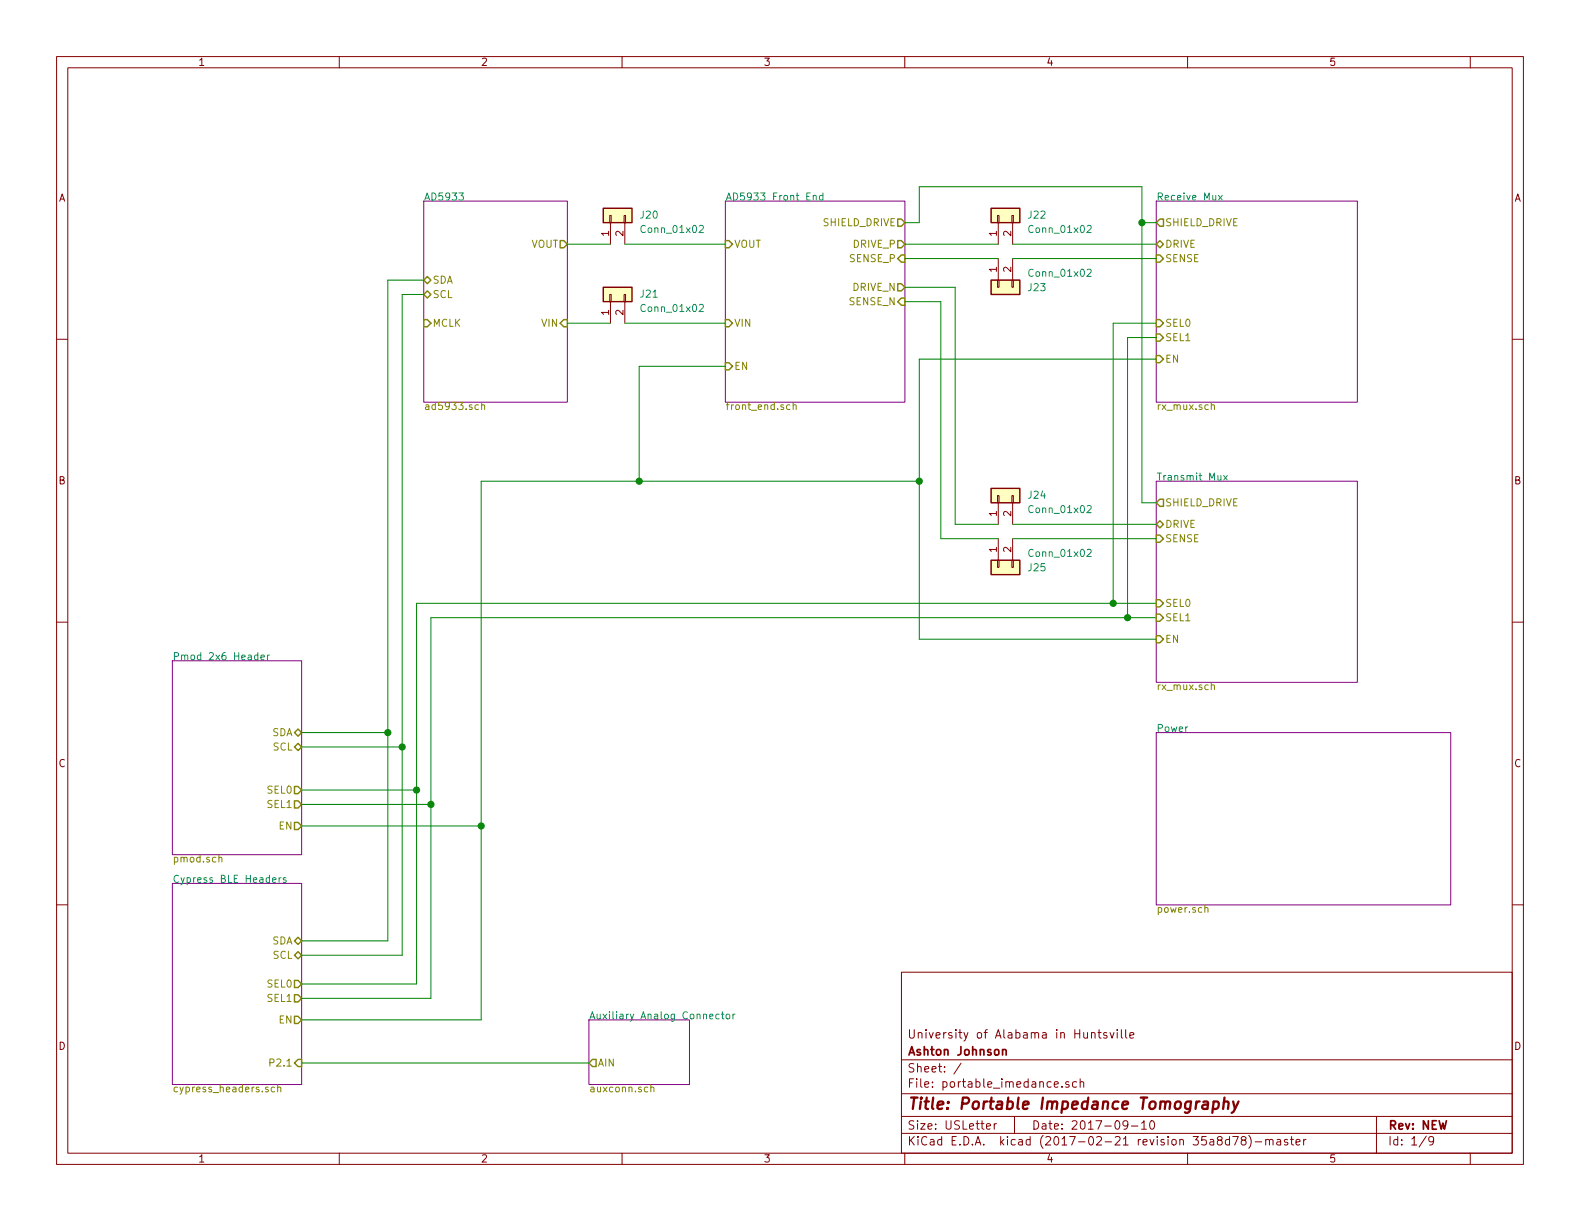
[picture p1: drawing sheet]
<svg xmlns="http://www.w3.org/2000/svg" width="279mm" height="216mm" viewBox="0 0 279 216" stroke-linecap="round" stroke-linejoin="round" font-family="sans-serif">
<g fill="none" stroke="#840000" stroke-width=".18">
<path d="M10 10h259.4v195.9h-259.4zM12 12h255.4v191.9h-255.4zM60 10v2M110 10v2M160 10v2M210 10v2M260 10v2M107.8 38.1h.3v1.3h-.3zM107.9 39.4v3.8M110.4 38.1h.2v1.3h-.2zM110.5 39.4v3.8M176.4 38.1h.3v1.3h-.3z"/>
<path d="M176.5 39.4v3.8M178.9 38.1h.3v1.3h-.3zM179.1 39.4v3.8M10 60h2M107.8 52.1h.3v1.2h-.3zM107.9 53.3v3.9M110.4 52.1h.2v1.2h-.2zM110.5 53.3v3.9M176.4 49.5h.3v1.3h-.3zM176.5 45.7v3.8M178.9 49.5h.3v1.3h-.3zM179.1 45.7v3.8"/>
<path d="M267.4 60h2M176.4 99.1h.3v1.2h-.3zM176.4 87.6h.3v1.3h-.3zM176.5 88.9v3.8M176.5 95.3v3.8M178.9 99.1h.3v1.2h-.3zM178.9 87.6h.3v1.3h-.3zM179.1 88.9v3.8M179.1 95.3v3.8M10 110h2M267.4 110h2M10 160h2"/>
<path d="M267.4 160h2M159.4 171.9h108v32h-108zM159.4 197.4h108M159.4 193.4h108M159.4 187.4h108M170 188l-1.3 1.9M174.4 199.2l.8-.2-.1-.2-.4-.1-.3 .2 .1 .7h.6M175.8 198.7v1M176.2 198.7l-.3 .1-.1 .2M179.4 197.4v3M186.4 191.8l.7-.2v-.3h-.4l-.3 .2 .1 .7h.6M187.8 192.1v.2"/>
<path d="M189 191.3h-.4l-.2 .2 .1 .2 .5 .1v.4h-.6M190.4 191.3h-.5l-.2 .2v.6l.2 .2 .5-.1M191 191.4l.2-.1h.4v1M191 190.8v1.5M193 182.7l.2-.1 .4 .1v.9M194.2 182.6h.5M194.4 182.1v1.3l.3 .2M195.7 182.7l-.3-.1-.3 .2 .1 .2 .5 .1v.4h-.6M196.3 182.6l.3 1 .4-1M197.6 182.1v.1M197.6 182.6v1M198.3 182.1v1.3l.2 .2"/>
<path d="M199.1 182.1v1.3l.2 .2M199.4 198.8l-.1 .2a.48 .48 0 0 1-.6 0v-.7a.48 .48 0 0 1 .6-.1l.1 .1a1.19 1.19 0 0 1-.2 1.3l-.5 .1M199.8 183.1l.7-.2-.1-.2-.4-.1-.2 .2v.7h.6M200.1 199.1h1.1M201.9 198.6l.4-.4v1.5M201.9 199.7h.8M203.5 198.2h.2a.8 .8 0 0 1 .5 .7 .8 .8 0 0 1-.5 .8 1 1 0 0 1-.2-1.5zM243.4 197.4v6.5M60 203.9v2M110 203.9v2M159.4 200.4h108M160 203.9v2"/>
<path d="M210 203.9v2M215.5 201.6l-.2-.3v-.2l.2-.1h.5l.1 .2v.3l-.7 .2a.48 .48 0 0 0-.1 .6l.2 .2 .6-.2a.48 .48 0 0 0-.3-.7M217.4 201.5h-.4l-.3 .3 .1 .5 .2 .2 .4-.1M217.4 201v1.5M218 201h1l-.7 1.5M219.8 201.6l-.3-.3 .1-.2 .2-.1h.4l.1 .2v.3l-.7 .2a.48 .48 0 0 0 0 .6l.2 .2 .5-.2a.48 .48 0 0 0-.1-.6l-.2-.1M220.8 200.8a1.71 1.71 0 0 1 0 2.2M222 201.9h1.1M223.8 201.6l.1-.1a.37 .37 0 0 1 .6 .2v.8M223.8 201.5v1M224.5 201.7l.2-.2h.3l.1 1M225.8 201.5h.6l.1 1"/>
<path d="M226.5 201.8l-.5 .1-.2 .2 .2 .4 .5-.1M227.7 201.5h-.4l-.2 .2 .1 .2 .5 .1v.4h-.6M228.2 201.5h.6M228.4 201v1.3l.4 .2M229.2 202l.7-.2-.1-.3h-.4l-.2 .2 .1 .7h.5M230.5 201.5v1M231 201.5l-.5 .3M252.2 200.9l-1.2 1.9M253.5 201.6l-.3 .3-.4-.1-.1-.2v-.4l.1-.2h.4l.2 .1a1.19 1.19 0 0 1-.2 1.3l-.4 .1M260 203.9v2"/>
</g>
<path d="M212.8 194.8h.8l-.1 1.3M213.6 195.2l-.7 .1a.4 .4 0 0 0-.3 .4 .4 .4 0 0 0 .2 .4l.7-.1M214.6 194.8a.68 .68 0 0 1 .9 .1v.8a.66 .66 0 0 1-1 .3M214.6 194.8l-.2 2M216.4 194.9a.52 .52 0 0 1 .9 .1l-.2 1.1M216.5 194.1l-.2 2M218.1 194.8l.3 1.3M219 194.8l-.9 1.8-.3 .2" fill="none" stroke="#840000" stroke-width=".41"/>
<path d="M177.3 185.7l.2-.1h.4v1" fill="none" stroke="#840000" stroke-width=".3"/>
<path d="M74.9 35.6h25.4v35.5h-25.4zM128.3 35.6h31.7v35.5h-31.7zM204.5 35.6h35.5v35.5h-35.5zM204.5 85.1h35.5v35.6h-35.5zM30.5 116.8h22.8v34.3h-22.8zM204.5 129.5h52v30.5h-52zM30.5 156.2h22.8v35.6h-22.8zM104.1 180.3h17.8v11.5h-17.8z" fill="none" stroke="#840084" stroke-width=".18"/>
<g fill="none" stroke="#008484" stroke-width=".18">
<path d="M81.2 34.1h.7l-.4 .5 .4 .1-.1 .6-.4 .1-.2-.1M123.7 40l.5-.1 .2 .3-.1 .2-.7 .7h.8M143.8 34.7l.2-.2 .3 .1v.8M143.8 34.5v.9M145.5 34.6l-.4-.1-.2 .3 .1 .5h.5M145.5 34.1v1.3M192.3 40l.4-.1 .3 .3-.1 .2-.7 .7h.8M215.5 34.5l.7 .9M216.2 34.5l-.7 .9M123.7 53.9l.5-.1 .2 .4-.1 .2-.7 .7h.8M192.3 47.7l.4-.1 .3 .4-.1 .2-.7 .7h.8M192.3 97.3l.4-.2 .3 .4-.1 .2-.7 .7h.8"/>
<path d="M192.3 89.5l.4-.1 .3 .3-.1 .2-.7 .8h.8M215.4 84.1v.8h.3l.2-.1M215.9 84.1v.8M216.4 84.1l.6 .8M217 84.1l-.6 .8M45.6 115.9l-.4-.1-.2 .3 .1 .5h.5M45.6 115.4v1.3M46.2 116.2l.6-.1-.1-.2-.4-.1-.1 .2v.6h.5M47.3 115.8v.9M47.7 115.8l-.4 .3M48.2 155.6l.6-.1-.1-.3h-.3l-.2 .2 .1 .6h.4M49.4 155.2v.8"/>
<path d="M49.7 155.2l-.3 .2M50.6 155.2h-.3l-.2 .2v.1l.5 .2v.3h-.5M127.2 179.4l-.4-.1-.2 .3 .1 .5h.5M127.6 179.3h.4M127.7 178.9v1.1l.3 .2M128.4 179.5l.2-.2 .4 .2 .1 .4-.2 .2-.3 .1-.2-.2zM129.6 179.3v.9M130 179.3l-.3 .1-.1 .2"/>
</g>
<g fill="none" stroke="#848400" stroke-width=".18">
<path d="M84.6 71.6h-.3l-.3 .2 .1 .6h.5M85.2 71.7l.1-.1h.3l.1 .8M85.2 71.1v1.3M139.7 71.6h-.4l-.2 .2 .1 .6h.5M140.3 71.7l.1-.1h.3l.1 .8M140.3 71.1v1.3M214.2 71.7l.2-.1h.3l.1 .8M214.2 71.1v1.3M214.2 121.2l.2-.1 .3 .1 .1 .7M214.2 120.7v1.2M38.7 151.7l.2-.1h.3v.8M38.7 151.2v1.2"/>
<path d="M213.1 160.6l.1-.1h.3l.1 .8M213.1 160v1.3M48.6 192.3l-.4-.1-.2 .3 .1 .5h.5M49.1 192.4l.2-.2 .3 .1 .1 .8M49.1 191.8v1.3M115.1 192.4l.2-.2 .3 .1v.8M115.1 191.8v1.3"/>
</g>
<g fill="none" stroke="#848400" stroke-width=".25">
<path d="M158.7 38.7h.7l.6 .7-.6 .6h-.7zM205.1 38.7h.6v1.3h-.6l-.6-.6zM74.9 52.1l.7-.7 .6 .7-.6 .6zM74.9 56.5h.7l.6 .7-.6 .6h-.7zM75.6 48.9l.6 .6-.6 .7-.7-.7zM99.1 57.2l.6-.7h.6v1.3h-.6zM99.1 42.5h.6l.6 .7-.6 .6h-.6zM128.3 42.5h.6l.6 .7-.6 .6h-.6zM128.3 56.5h.6l.6 .7-.6 .6h-.6zM158.7 42.5h.7l.6 .7-.6 .6h-.7zM158.7 50.2h.7l.6 .6-.6 .6h-.7zM159.4 45.1h.6v1.3h-.6l-.7-.7z"/>
<path d="M159.4 52.7h.6v1.3h-.6l-.7-.7zM204.5 56.5h.6l.6 .7-.6 .6h-.6zM204.5 59.1h.6l.6 .6-.6 .6h-.6zM204.5 43.2l.6-.7 .6 .7-.6 .6zM204.5 45.1h.6l.6 .6-.6 .7h-.6zM128.3 64.1h.6l.6 .7-.6 .6h-.6zM204.5 62.9h.6l.6 .6-.6 .6h-.6zM204.5 92.7l.6-.6 .6 .6-.6 .6zM204.5 94.6h.6l.6 .7-.6 .6h-.6zM205.1 88.3h.6v1.2h-.6l-.6-.6zM204.5 106h.6l.6 .7-.6 .6h-.6zM204.5 108.6h.6l.6 .6-.6 .7h-.6z"/>
<path d="M204.5 112.4h.6l.6 .6-.6 .7h-.6zM52.1 129.5l.6-.6 .6 .6-.6 .7zM52.1 132.1l.6-.7 .6 .7-.6 .6zM52.1 139.1h.6l.6 .6-.6 .6h-.6zM52.1 141.6h.6l.6 .6-.6 .7h-.6zM52.1 145.4h.6l.6 .7-.6 .6h-.6zM52.1 166.4l.6-.7 .6 .7-.6 .6zM52.1 168.9l.6-.6 .6 .6-.6 .6zM52.1 173.4h.6l.6 .6-.6 .6h-.6zM52.1 175.9h.6l.6 .6-.6 .7h-.6zM52.1 179.7h.6l.6 .6-.6 .7h-.6zM52.7 187.3h.6v1.3h-.6l-.6-.6z"/>
<path d="M104.8 187.3h.6v1.3h-.6l-.7-.6z"/>
</g>
<g fill="none" stroke="#008400" stroke-width=".18">
<path d="M160 39.4h2.6v-6.4h39.3v55.9h2.6M201.9 39.4h2.6M74.9 49.5h-6.3v116.9h-15.3M74.9 52.1h-3.8v116.8h-17.8M100.3 57.2h7.6M100.3 43.2h7.6M110.5 57.2h17.8M110.5 43.2h17.8M160 50.8h8.9v41.9h7.6M160 53.3h6.4v42h10.1M160 43.2h16.5M160 45.7h16.5"/>
<path d="M179.1 43.2h25.4M179.1 45.7h25.4M204.5 57.2h-7.7v49.5M204.5 59.7h-5.1v49.5M128.3 64.8h-15.3v20.3M204.5 63.5h-41.9v49.5h41.9M162.6 85.1h-77.5v95.2h-31.8M179.1 95.3h25.4M179.1 92.7h25.4M204.5 106.7h-130.8v67.3h-20.4M204.5 109.2h-128.3v67.3h-22.9M53.3 129.5h15.3"/>
<path d="M53.3 132.1h17.8M53.3 139.7h20.4M53.3 142.2h22.9M53.3 146.1h31.8M53.3 188h50.8"/>
</g>
<g fill="#008400" stroke="#008400" stroke-width=".25">
<circle cx="196.9" cy="106.7" r=".51"/>
<circle cx="199.4" cy="109.2" r=".51"/>
<circle cx="201.9" cy="39.4" r=".51"/>
<circle cx="162.6" cy="85.1" r=".51"/>
<circle cx="68.6" cy="129.5" r=".51"/>
<circle cx="71.1" cy="132.1" r=".51"/>
<circle cx="73.7" cy="139.7" r=".51"/>
<circle cx="76.2" cy="142.2" r=".51"/>
<circle cx="85.1" cy="146.1" r=".51"/>
<circle cx="113" cy="85.1" r=".51"/>
</g>
<g fill="#ffffc2" stroke="#ffffc2" stroke-width=".18">
<path d="M106.7 36.8h5.1v2.6h-5.1z"/>
<path d="M106.7 50.8h5.1v2.5h-5.1z"/>
<path d="M175.3 99.1h5v2.5h-5z"/>
<path d="M175.3 86.4h5v2.5h-5z"/>
<path d="M175.3 49.5h5v2.6h-5z"/>
<path d="M175.3 36.8h5v2.6h-5z"/>
</g>
<path d="M106.7 36.8h5.1v2.6h-5.1zM175.3 36.8h5v2.6h-5zM106.7 50.8h5.1v2.5h-5.1zM175.3 49.5h5v2.6h-5zM175.3 99.1h5v2.5h-5zM175.3 86.4h5v2.5h-5z" fill="none" stroke="#840000" stroke-width=".25"/>
<text font-size="2.8" fill="#840000" x="160.4" y="196.2">Title: Portable Impedance Tomography</text>
<g font-size="2.1" fill="#840000">
<text x="160.4" y="183.6">University of Alabama in Huntsville</text>
<text x="160.4" y="189.6">Sheet: /</text>
<text x="160.4" y="186.6">Ashton Johnson</text>
<text x="160.4" y="192.3">File: portable_imedance.sch</text>
<text x="160.4" y="202.5">KiCad E.D.A. kicad (2017-02-21 revision 35a8d78)-master</text>
<text x="160.4" y="199.7">Size: USLetter</text>
<text x="182.4" y="199.7">Date: 2017-09-10</text>
<text x="245.4" y="199.7">Rev: NEW</text>
<text x="245.4" y="202.5">Id: 1/9</text>
</g>
<g font-size="1.8" fill="#840000">
<text x="35" y="11.6">1</text>
<text x="85" y="11.6">2</text>
<text x="135" y="11.6">3</text>
<text x="185" y="11.6">4</text>
<text x="235" y="11.6">5</text>
<text x="10.4" y="35.6">A</text>
<text x="267.8" y="35.6">A</text>
<text x="107.7" y="41.8" transform="rotate(-90 107.7 41.8)">1</text>
<text x="110.2" y="41.8" transform="rotate(-90 110.2 41.8)">2</text>
<text x="176.3" y="41.8" transform="rotate(-90 176.3 41.8)">1</text>
<text x="178.8" y="41.8" transform="rotate(-90 178.8 41.8)">2</text>
<text x="176.3" y="48.1" transform="rotate(-90 176.3 48.1)">1</text>
<text x="178.8" y="48.1" transform="rotate(-90 178.8 48.1)">2</text>
<text x="107.7" y="55.7" transform="rotate(-90 107.7 55.7)">1</text>
<text x="110.2" y="55.7" transform="rotate(-90 110.2 55.7)">2</text>
<text x="10.4" y="85.6">B</text>
<text x="267.8" y="85.6">B</text>
<text x="176.3" y="91.3" transform="rotate(-90 176.3 91.3)">1</text>
<text x="178.8" y="91.3" transform="rotate(-90 178.8 91.3)">2</text>
<text x="176.3" y="97.6" transform="rotate(-90 176.3 97.6)">1</text>
<text x="178.8" y="97.6" transform="rotate(-90 178.8 97.6)">2</text>
<text x="10.4" y="135.6">C</text>
<text x="267.8" y="135.6">C</text>
<text x="10.4" y="185.6">D</text>
<text x="267.8" y="185.6">D</text>
<text x="35" y="205.5">1</text>
<text x="85" y="205.5">2</text>
<text x="135" y="205.5">3</text>
<text x="185" y="205.5">4</text>
<text x="235" y="205.5">5</text>
</g>
<g font-size="1.8" fill="#008484">
<text x="74.9" y="35.5">AD5933</text>
<text x="128.3" y="35.5">AD5933 Front End</text>
<text x="204.5" y="35.5">Receive Mux</text>
<text x="113.3" y="38.7">J20</text>
<text x="113.7" y="41.2">Conn_01x02</text>
<text x="181.9" y="38.7">J22</text>
<text x="182.2" y="41.2">Conn_01x02</text>
<text x="113.3" y="52.6">J21</text>
<text x="181.9" y="51.5">J23</text>
<text x="182.2" y="48.9">Conn_01x02</text>
<text x="113.7" y="55.2">Conn_01x02</text>
<text x="181.9" y="88.2">J24</text>
<text x="204.5" y="85">Transmit Mux</text>
<text x="182.2" y="90.7">Conn_01x02</text>
<text x="181.9" y="101">J25</text>
<text x="182.2" y="98.5">Conn_01x02</text>
<text x="30.5" y="116.7">Pmod 2x6 Header</text>
<text x="204.5" y="129.4">Power</text>
<text x="30.5" y="156.1">Cypress BLE Headers</text>
<text x="104.1" y="180.2">Auxiliary Analog Connector</text>
</g>
<g font-size="1.8" fill="#848400">
<text x="145.6" y="40">SHIELD_DRIVE</text>
<text x="206" y="40">SHIELD_DRIVE</text>
<text x="93.9" y="43.8">VOUT</text>
<text x="129.8" y="43.8">VOUT</text>
<text x="150.3" y="46.4">SENSE_P</text>
<text x="150.9" y="43.8">DRIVE_P</text>
<text x="206" y="43.8">DRIVE</text>
<text x="206" y="46.4">SENSE</text>
<text x="76.5" y="50.2">SDA</text>
<text x="76.5" y="52.7">SCL</text>
<text x="150.2" y="54">SENSE_N</text>
<text x="150.8" y="51.4">DRIVE_N</text>
<text x="76.5" y="57.8">MCLK</text>
<text x="95.9" y="57.8">VIN</text>
<text x="129.8" y="57.8">VIN</text>
<text x="206" y="57.8">SEL0</text>
<text x="129.8" y="65.4">EN</text>
<text x="206" y="60.3">SEL1</text>
<text x="206" y="64.1">EN</text>
<text x="74.9" y="72.5">ad5933.sch</text>
<text x="128.3" y="72.5">front_end.sch</text>
<text x="204.5" y="72.5">rx_mux.sch</text>
<text x="206" y="89.5">SHIELD_DRIVE</text>
<text x="206" y="93.3">DRIVE</text>
<text x="206" y="95.9">SENSE</text>
<text x="206" y="107.3">SEL0</text>
<text x="206" y="109.9">SEL1</text>
<text x="206" y="113.7">EN</text>
<text x="204.5" y="122">rx_mux.sch</text>
<text x="48.1" y="130.2">SDA</text>
<text x="48.3" y="132.7">SCL</text>
<text x="47.4" y="140.3">SEL0</text>
<text x="47.4" y="142.9">SEL1</text>
<text x="49.4" y="146.7">EN</text>
<text x="30.5" y="152.5">pmod.sch</text>
<text x="204.5" y="161.4">power.sch</text>
<text x="48.1" y="167">SDA</text>
<text x="48.3" y="169.5">SCL</text>
<text x="47.4" y="174.6">SEL0</text>
<text x="47.4" y="177.2">SEL1</text>
<text x="49.4" y="181">EN</text>
<text x="48.2" y="188.6">P2.1</text>
<text x="105.7" y="188.6">AIN</text>
<text x="30.5" y="193.1">cypress_headers.sch</text>
<text x="104.1" y="193.1">auxconn.sch</text>
</g>
</svg>
